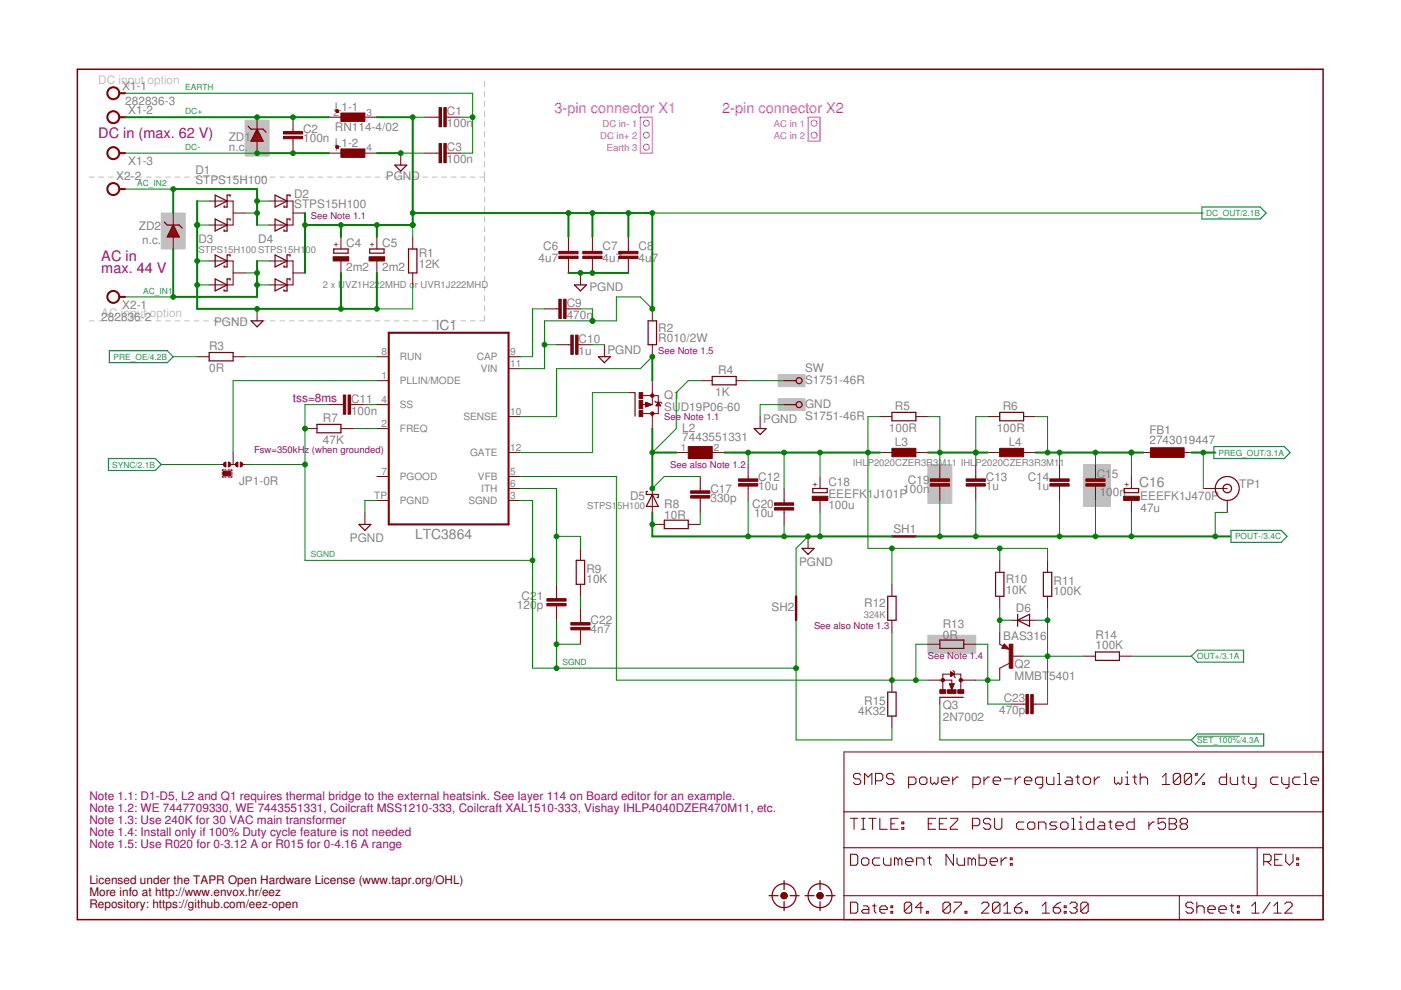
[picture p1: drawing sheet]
<svg xmlns="http://www.w3.org/2000/svg" width="297mm" height="210mm" viewBox="0 0 297 210" stroke-linecap="round" stroke-linejoin="round" font-family="sans-serif">
<g fill="#c0c0c0" stroke="#c0c0c0" stroke-width=".21">
<path d="M229.7 98.5h5.7v8.9h-5.7z"/>
<path d="M196.7 98.5h5.1v8.2h-5.1z"/>
<path d="M196.7 134.7h10.2v3.8h-10.2z"/>
<path d="M52 25.5h5v7.6h-5z"/>
<path d="M34.2 45.2h5.1v7.6h-5.1z"/>
<path d="M165 79.4h5.7v2.6h-5.7z"/>
<path d="M165 84.5h5.7v2.6h-5.7z"/>
</g>
<g fill="none" stroke="#c0c0c0" stroke-width=".21">
<path d="M102.7 17.2v1.2M102.7 19.4v1.1M18.9 37.5h1.1M21 37.5h1M23 37.5h1M25 37.5h1M27 37.5h1M29 37.5h1.1M31.1 37.5h1M33.1 37.5h1M35.1 37.5h1M37.1 37.5h1"/>
<path d="M39.1 37.5h1.1M41.1 37.5h1.1M43.2 37.5h1M45.2 37.5h1M47.2 37.5h1M49.2 37.5h1M51.2 37.5h1.1M53.3 37.5h1M55.3 37.5h1M57.3 37.5h1M59.3 37.5h1M61.3 37.5h1.1"/>
<path d="M63.4 37.5h1M65.4 37.5h1M67.4 37.5h1M69.4 37.5h1M71.4 37.5h1.1M73.5 37.5h1M75.5 37.5h1M77.5 37.5h1M79.5 37.5h1M81.5 37.5h1M83.6 37.5h1M85.6 37.5h1"/>
<path d="M87.6 37.5h1M89.6 37.5h1M91.6 37.5h1M93.7 37.5h1M95.7 37.5h1M97.7 37.5h1M99.7 37.5h1M101.7 37.5h1M102.7 21.5v1.1M102.7 23.6v1.2M102.7 25.8v1.1M102.7 27.9v1.1"/>
<path d="M102.7 30v1.2M102.7 32.2v1.1M102.7 34.3v1.1M102.7 36.4v2.3M102.7 39.6v1.1M102.7 41.7v1.1M102.7 43.8v1.1M102.7 45.9v1.1M102.7 48v1.1M102.7 50.1v1.1M102.7 52.2v1.1M102.7 54.3v1.1"/>
<path d="M102.7 56.4v1.1M102.7 58.5v1.1M18.9 68h1.1M21 68h1M23 68h1M25 68h1M27 68h1M29 68h1.1M31.1 68h1M33.1 68h1M35.1 68h1M37.1 68h1"/>
<path d="M39.1 68h1.1M41.1 68h1.1M43.2 68h1M45.2 68h1M47.2 68h1M49.2 68h1M51.2 68h1.1M53.3 68h1M55.3 68h1M57.3 68h1M59.3 68h1M61.3 68h1.1"/>
<path d="M63.4 68h1M65.4 68h1M67.4 68h1M69.4 68h1M71.4 68h1.1M73.5 68h1M75.5 68h1M77.5 68h1M79.5 68h1M81.5 68h1M83.6 68h1M85.6 68h1"/>
<path d="M87.6 68h1M89.6 68h1M91.6 68h1M93.7 68h1M95.7 68h1M97.7 68h1M99.7 68h1M102.7 66.9v1.1h-1M102.7 60.6v1.1M102.7 62.7v1.1M102.7 64.8v1.1"/>
</g>
<g fill="none" stroke="#800000" stroke-width=".21">
<path d="M54.5 24.8v2.6M54.5 29.9v2.6M62.1 24.8v3.1M62.1 29.4v3.1M69.7 24.8h2.6M69.7 32.5h2.6M77.4 24.8h2.5M77.4 32.5h2.5M85 32.5v2.5M90 24.8h3.1M90 32.5h3.1M94.6 24.8h3.1"/>
<path d="M94.6 32.5h3.1M36.7 45.2v2.5M36.7 50.2v2.6M44.3 42.6h5.1v5.1h-5.1M44.3 55.3h5.1v5.1h-5.1M49.4 45.2h2.6M49.4 57.9h2.6M57 42.6h5.1v5.1h-5.1M57 55.3h5.1v5.1h-5.1M62.1 45.2h2.6M62.1 57.9h2.6M72.3 50.2v2.6"/>
<path d="M72.3 55.3v2.6M79.9 50.2v2.6M79.9 55.3v2.6M87.5 50.2v2.6M87.5 57.9v2.5M120.5 50.2v3.1M120.5 54.8v3.1M123.1 57.9v2.5M125.6 50.2v3.1M125.6 54.8v3.1M133.2 50.2v3.1M133.2 54.8v3.1"/>
<path d="M41.8 75.6h2.5M49.4 75.6h2.6M54.5 65.5v2.5M79.9 75.6h2.5M107.8 78.2h2.6M107.8 75.6h2.6M115.4 65.5h3.1M118 73.1h3M120 65.5h3.1M122.6 73.1h3M128.1 73.1v2.5M138.3 65.5v2.5"/>
<path d="M138.3 73.1v2.5M46.9 98.5h.7M47.4 99.6h-.3v.3M47.6 99.6h.3M48.4 99.6h.3M48.9 98.5h1M48.9 99.6h.3v.3M49.4 95.9v2.6M51.2 98.5h.8M64.7 90.9h2.5M69.7 85.8h3.1M72.3 90.9h2.5"/>
<path d="M74.3 85.8h3.1M79.9 90.9h2.5M79.9 85.8h2.5M79.9 80.7h2.5M107.8 88.3h2.6M107.8 95.9h2.6M133.2 83.2h1.4M136.3 83.9h3.3v3.8h-3.3M136.9 85.3l1.3 .5-1.3 .5zM136.9 86.2h.3M136.9 86.1h.6M136.9 86h.9"/>
<path d="M136.9 85.7h1.1M136.9 85.6h.8M136.9 85.5h.5M136.9 85.3h.2M138.3 80.7v5.1h-2.2M138.3 87.7v3.2M138.8 85l.3 .3h1l.2 .2M139.1 86h.9M139.2 85.8h.7M139.3 85.7h.5M139.4 85.6h.4M139.4 85.5h.3"/>
<path d="M139.5 85.3h.1M139.6 85.3l.5 .7h-1zM143.4 95.9h2.5M148.5 80.7h2.5M151 95.9h2.5M156.1 80.7h2.5M158.6 98.5v3M161.2 88.3v2.6M186.6 88.3h2.5M186.6 95.9h2.5M194.2 88.3h2.5M194.2 95.9h2.5"/>
<path d="M199.3 98.5v3M206.9 98.5v3M209.4 88.3h2.6M209.4 95.9h2.6M217 88.3h2.6M217 95.9h2.6M224.6 98.5v3M232.3 98.5v3M242.4 95.9h2.6M250 95.9h2.6M47.1 100.1v.5M47.1 100.9v.3h.3"/>
<path d="M47.6 101.2h.3M48.4 101.2h.3M49.2 100.1v.5M49.2 100.9v.3h-.3M77.4 108.6v2.6M79.9 101h2.5M79.9 106.1h2.5M107.8 101h2.6M107.8 106.1h2.6M107.8 103.6h2.6M123.1 116.3v2.5M138.3 111.2h2.5"/>
<path d="M138.3 103.6v5M145.9 111.2h2.6M148.5 101v3.1M148.5 105.6v3M158.6 103.1v3M166.2 103.6v3M166.2 108.1v3.1M171.3 113.7v2.6M173.9 101v2.6M173.9 106.1v2.5M199.3 103.1v3M206.9 103.1v3"/>
<path d="M212 118.8v2.5M222.1 118.8v2.5M224.6 103.1v3M232.3 103.1v3M239.9 101v2.6M239.9 106.1v2.5M255.1 103.6h5.1M260.2 106.1v2.5M118 123.9v3M118 128.5v3M123.1 123.9v2.5M123.1 129v3"/>
<path d="M123.1 133.5v3.1M189.1 123.9v2.5M189.1 131.5v2.5M196.7 136.6h2.6M204.3 136.6h2.6M212 126.4v2.6M212 134v2.6l.7 .4M212.9 136.5l1.1 1.1-1.6-.2zM214.5 139.1h2.5M214.5 131.5h5.1M222.1 126.4v2.6M229.7 139.1h2.6"/>
<path d="M237.3 139.1h2.6M178.9 159.4h101.6v35.6h-101.6zM189.1 144.2v2.5M189.1 151.8v2.5M196.7 144.2h5.1v.9M199.3 147.8v1.5M201.3 145h1l-.5 1.2zM201.3 145.1h1M201.4 145.2h.8M201.4 145.3h.8M201.5 145.4h.6M201.5 145.5h.6"/>
<path d="M201.5 142.4l.8 .5-.8 .5zM201.5 143.4h.2M201.5 143.2h.3M201.5 143.1h.5M201.5 143h.7M201.5 142.9h.7M201.5 142.8h.6M201.5 142.6h.4M201.5 142.5h.2M201.6 145.6h.4M201.6 145.8h.4M201.7 145.9h.2"/>
<path d="M201.7 146h.2M201.8 146.1h.1M202.1 142.2l.2 .2v1l.3 .3M203.7 144.2h3.2M203.7 146.2v-3.3h-3.8v3.3M214 140.7l-2 1v2.5M214.5 149.3h3M219.1 149.3h3M178.9 179.7h101.6M178.9 172.1h101.6M180.3 173.5h1.6M181.1 173.5v2.3"/>
<path d="M182.5 164.4l-.4-.4h-.8l-.3 .4v.4l.3 .3h.8l.4 .4v.4l-.4 .4h-.8l-.3-.4M182.6 173.5h.8M182.6 175.8h.8M183 173.5v2.3M183.3 166.3v-2.3l.8 .8 .7-.8v2.3M184.2 173.5h1.6M185 173.5v2.3M185.6 165.5h1.2l.4-.4v-.7l-.4-.4h-1.2v2.3M186.5 173.5v2.3h1.6M188.9 174.7h.8M189.5 164.4l-.4-.4h-.8l-.3 .4v.4l.3 .3h.8l.4 .4v.4l-.4 .4h-.8l-.3-.4M190.4 173.5h-1.5v2.3h1.5"/>
<path d="M191.2 175.5h.4v.3h-.4zM191.2 174.3h.4v.4h-.4zM192.6 166.3h1.2l.4-.4v-.8l-.4-.3h-1.2v2.3M195 165.1l.4-.3h.8l.3 .3v.8l-.3 .4h-.8l-.4-.4zM196.8 174.7h.8M197.3 164.8v1.1l.4 .4 .4-.4 .4 .4 .4-.4v-1.1M198.4 173.5h-1.6v2.3h1.6M199.2 174.7h.7M199.6 165.5h1.6v-.4l-.4-.3h-.8l-.4 .3v.8l.4 .4h.8M200.7 173.5h-1.5v2.3h1.5M201.5 173.5h1.6v.4l-1.6 1.6v.3h1.6M202 164.8v1.5"/>
<path d="M203.2 164.8h-.4l-.8 .7M206.2 175.1h1.1l.4-.4v-.8l-.4-.4h-1.1v2.3M206.3 166.3h1.2l.3-.4v-.8l-.3-.3h-1.2v2.3M208.6 164.8v1.5M209.8 164.8h-.4l-.8 .7M210.1 173.9l-.4-.4h-.8l-.4 .4v.4l.4 .4h.8l.4 .4v.4l-.4 .3h-.8l-.4-.3M210.6 165.5h1.5v-.4l-.4-.3h-.8l-.3 .3v.8l.3 .4h.8M210.8 173.5v2l.4 .3h.8l.4-.3v-2M212.9 165.1h1.6M215.2 164.8v1.5M216.4 164.8h-.4l-.8 .7M217.1 174.3h-1.2l-.4 .4v.8l.4 .3h1.2"/>
<path d="M217.2 165.5h1.6v-.4l-.4-.3h-.8l-.4 .3v.8l.4 .4h.8M217.9 174.7l.3-.4h.8l.4 .4v.8l-.4 .3h-.8l-.3-.3zM220.2 175.8v-1.5h1.2l.4 .4v1.1M221.1 166.3h-1.2l-.4-.4v-.8l.4-.3h1.2v1.9l-.4 .4h-.4M221.9 164.8v1.1l.3 .4h1.2v-1.5M224.1 174.3h-1.2l-.4 .4 .4 .4h.8l.4 .4-.4 .3h-1.2M224.2 164h.4v2.3M224.2 166.3h.8M224.9 174.7l.4-.4h.7l.4 .4v.8l-.4 .3h-.7l-.4-.3zM226.1 164.8h.8l.4 .3v1.2h-1.2l-.3-.4 .3-.4h1.2M227.2 173.5h.4v2.3M227.2 175.8h.8"/>
<path d="M228.1 164.8h.8M228.5 164.4v1.5l.4 .4M228.8 175.8h.8M228.8 174.3h.4v1.5M229.2 173.1v.4M229.7 165.1l.4-.3h.7l.4 .3v.8l-.4 .4h-.7l-.4-.4zM231.9 173.5v2.3h-1.2l-.4-.3v-.8l.4-.4h1.2M232 164.8v1.5M233.1 174.3h.7l.4 .4v1.1h-1.1l-.4-.3 .4-.4h1.1M233.2 164.8h-.4l-.8 .7M235 174.3h.8M235.4 173.9v1.6l.4 .3"/>
<path d="M236.3 164.8v1.1l.4 .4 .4-.4 .3 .4 .4-.4v-1.1M236.6 175.1h1.5v-.4l-.4-.4h-.7l-.4 .4v.8l.4 .3h.7M238.6 166.3h.8M238.6 164.8h.4v1.5M239 163.6v.4M240.2 164.8h.8M240.5 173.5v2.3h-1.2l-.4-.3v-.8l.4-.4h1.2M240.6 164.4v1.5l.4 .4M241.7 165.1l.4-.3h.8l.4 .3v1.2M241.7 164v2.3M243.6 174.3v1.5M244.8 174.3h-.4l-.8 .8"/>
<path d="M246.4 166.3h1.6M246.4 164.8l.8-.8v2.3M247.1 173.5h-1.6v1.2l.8-.4h.4l.4 .4v.8l-.4 .3h-.8l-.4-.3M247.9 173.5h1.1l.4 .4v.4l-.4 .4 .4 .4v.4l-.4 .3h-1.1zM247.9 174.7h1.1M250.3 164.4l-.4-.4h-.7l-.4 .4v1.5M250.3 164.4v1.5l-.4 .4h-.7l-.4-.4M250.3 164.4l-1.5 1.5M250.6 174.7l-.4-.4v-.4l.4-.4h.8l.4 .4v.4l-.4 .4M250.6 174.7l-.4 .4v.4l.4 .3h.8l.4-.3v-.4l-.4-.4M250.6 174.7h.8M252.6 164.4l-.3-.4h-.8l-.4 .4v1.5"/>
<path d="M252.6 164.4v1.5l-.3 .4h-.8l-.4-.4M252.6 164.4l-1.5 1.5M253.4 164h.4v.4h-.4zM255 165.9h.4v.4h-.4zM255.4 164l-2 2.3M260.1 164v2.3h-1.2l-.4-.4v-.8l.4-.3h1.2M260.8 164.8v1.1l.4 .4h1.2v-1.5M263.2 164.8h.7M263.6 164.4v1.5l.3 .4M264.7 164.8v1.1l.4 .4h1.2M266.3 164.8v1.9l-.4 .4h-.4M266.6 179.7v10.2"/>
<path d="M271 164.8h-1.2l-.4 .3v.8l.4 .4h1.2M271.8 164.8v1.1l.3 .4h1.2M273.3 164.8v1.9l-.4 .4h-.4M275.7 164.8h-1.2l-.4 .3v.8l.4 .4h1.2M276.4 164h.4v2.3M276.4 166.3h.8M278 165.5h1.5v-.4l-.3-.3h-.8l-.4 .3v.8l.4 .4h.8M178.9 189.9h101.6M180.3 181.1h1.2l.4 .4v1.6l-.4 .4h-1.2zM180.3 191.3h1.2l.4 .4v1.5l-.4 .4h-1.2zM182.6 182.3l.4-.4h.8l.4 .4v.8l-.4 .4h-.8l-.4-.4zM183 192.1h.8l.4 .3v1.2h-1.2l-.4-.4 .4-.4h1.2"/>
<path d="M185 192.1h.8M185.4 191.7v1.5l.4 .4M186.5 192.8h1.6v-.4l-.4-.3h-.8l-.4 .3v.8l.4 .4h.8M186.5 181.9h-1.1l-.4 .4v.8l.4 .4h1.1M187.3 181.9v1.2l.4 .4h1.2v-1.6M188.9 193.2h.4v.4h-.4zM188.9 192.1h.4v.3h-.4zM190.4 182.3l-.3-.4h-.4v1.6M190.4 182.3l.4-.4 .4 .4v1.2M190.4 182.3v1.2M192 182.7h1.6v-.4l-.4-.4h-.8l-.4 .4v.8l.4 .4h.8M193.3 191.7v1.5l-.4 .4h-.8l-.4-.4"/>
<path d="M193.3 191.7l-.4-.4h-.8l-.4 .4v1.5M193.3 191.7l-1.6 1.5M194.3 183.5v-1.6h1.2l.4 .4v1.2M195.6 192.4h-1.5l1.1-1.1v2.3M196.4 193.2h.4v.4h-.4zM196.7 181.9h.8M197.1 181.5v1.6l.4 .4M201.5 191.7v1.5l-.4 .4h-.8l-.4-.4M201.5 191.7l-.4-.4h-.8l-.4 .4v1.5M201.5 191.7l-1.6 1.5M202.1 181.1v2.4l-1.5-2.4v2.4M202.3 191.3h1.5v.4l-1.5 1.5v.4"/>
<path d="M202.9 181.9v1.2l.4 .4h1.2v-1.6M204.6 193.2h.4v.4h-.4zM206 182.3l-.4-.4h-.3v1.6M206 182.3v1.2M206 182.3l.4-.4 .4 .4v1.2M207.6 181.1v2.4h1.2l.3-.4v-.8l-.3-.4h-1.2M208.1 191.7l.4-.4h.8l.4 .4v.4l-1.6 1.5h1.6M209.9 182.7h1.6v-.4l-.4-.4h-.8l-.4 .4v.8l.4 .4h.8M212 191.7v1.5l-.4 .4h-.8l-.4-.4M212 191.7l-.4-.4h-.8l-.4 .4v1.5M212 191.7l-1.6 1.5M212.3 181.9v1.6"/>
<path d="M212.8 193.6h1.5M212.8 192.1l.8-.8v2.3M213.4 181.9h-.4l-.7 .8M214.2 183.1h.4v.4h-.4zM214.2 181.9h.4v.4h-.4zM215.1 192.4h1.2l.4 .4v.4l-.4 .4h-.8l-.4-.4zM216.7 191.3l-.8 .4-.8 .7M217.5 193.2h.3v.4h-.3zM221 193.6h1.5M221 192.1l.7-.8v2.3M223.3 192.4h1.2l.4 .4v.4l-.4 .4h-.8l-.4-.4zM224.9 191.3l-.8 .4-.8 .7"/>
<path d="M225.6 193.2h.4v.4h-.4zM225.6 192.1h.4v.3h-.4zM226.8 191.7l.4-.4h.8l.4 .4v.4l-.4 .3M227.6 192.4h.4M228 192.4l.4 .4v.4l-.4 .4h-.8l-.4-.4M230.7 191.7v1.5l-.4 .4h-.7l-.4-.4M230.7 191.7l-.4-.4h-.7l-.4 .4v1.5M230.7 191.7l-1.5 1.5M250 189.9v5.1M253 191.7l-.4-.4h-.8l-.4 .4v.4l.4 .3h.8l.4 .4v.4l-.4 .4h-.8l-.4-.4M253.7 192.4l.4-.3h.8l.4 .3v1.2M253.7 191.3v2.3"/>
<path d="M256.1 192.8h1.6v-.4l-.4-.3h-.8l-.4 .3v.8l.4 .4h.8M258.4 192.8h1.6v-.4l-.4-.3h-.8l-.4 .3v.8l.4 .4h.8M260.8 192.1h.8M261.2 191.7v1.5l.4 .4M262.3 193.2h.4v.4h-.4zM262.3 192.1h.4v.3h-.4zM265.4 193.6h1.6M265.4 192.1l.8-.8v2.3M267.9 182.7h1.2l.4-.4v-.8l-.4-.4h-1.2v2.4M268.7 182.7l.8 .8M269.3 191.3l-1.6 2.3M270.1 193.6h1.5"/>
<path d="M270.1 192.1l.7-.8v2.3M270.3 182.3h.7M271.8 181.1h-1.5v2.4h1.5M272.4 191.7l.4-.4h.8l.4 .4v.4l-1.6 1.5h1.6M272.6 181.1v1.6l.8 .8 .8-.8v-1.6M274.9 183.1h.4v.4h-.4zM274.9 181.9h.4v.4h-.4z"/>
</g>
<path d="M16.4 14.7h264.1v180.3h-264.1z" fill="none" stroke="#800000" stroke-width=".32"/>
<g fill="none" stroke="#800000" stroke-width=".25">
<path d="M52.6 26.8l.6 .6h2.6l.6 .6M53.2 29.9h2.6M53.4 29.7h2.2M53.5 29.5h2M53.6 29.2h1.8M53.7 29h1.6M53.8 28.8h1.4M53.9 28.6h1.2M54 28.3h1M54.1 28.1h.8M54.3 27.9h.5M54.4 27.7h.3"/>
<path d="M54.5 27.5h.1M54.5 27.4l1.3 2.5h-2.6zM71.3 31.2h.5M71.3 23.5v.2M71.3 23.5l.1-.2 .3 .2M71.3 23.7h.5M71.3 23.5h.4M71.3 31a.26 .26 0 0 0 .1 .4 .26 .26 0 0 0 .4-.2M71.3 31h.4M71.4 31h.3M71.7 31l.1 .2M71.7 23.5a.26 .26 0 0 1-.1 .3 .26 .26 0 0 1-.3-.1"/>
<path d="M83.7 35h2.5l-1.2 1.3zM34.8 47.1l.7 .6h2.5l.6 .6M35.5 50.1h2.4M35.6 49.9h2.2M35.7 49.7h2M35.9 49.4h1.7M36 49.2h1.5M36.1 49h1.3M36.2 48.8h1.1M36.3 48.6h.8M36.4 48.3h.6M36.5 48.1h.4"/>
<path d="M36.6 47.9h.2M36.7 47.7l1.3 2.5h-2.5zM45.6 41.4l2.6 1.2-2.6 1.3zM45.6 46.4l2.6 1.3-2.6 1.3zM45.6 54.1l2.6 1.2-2.6 1.3zM45.6 59.1l2.6 1.3-2.6 1.3zM48.8 41.6v-.2h-.6v2.5h-.7v-.3M48.8 46.7v-.3h-.6v2.6h-.7v-.3M48.8 54.3v-.2h-.6v2.5h-.7v-.3M48.8 59.4v-.3h-.6v2.6h-.7v-.3M58.3 41.4l2.6 1.2-2.6 1.3zM58.3 46.4l2.6 1.3-2.6 1.3z"/>
<path d="M58.3 54.1l2.6 1.2-2.6 1.3zM58.3 59.1l2.6 1.3-2.6 1.3zM61.5 41.6v-.2h-.6v2.5h-.7v-.3M61.5 46.7v-.3h-.6v2.6h-.7v-.3M61.5 54.3v-.2h-.6v2.5h-.7v-.3M61.5 59.4v-.3h-.6v2.6h-.7v-.3M70.8 52.8h3v.9h-3zM78.4 52.8h3v.9h-3zM86.6 52.8h1.8v5.1h-1.8zM44.3 74.7h5.1v1.8h-5.1zM53.2 68h2.6l-1.3 1.3zM121.8 60.4h2.5l-1.2 1.3z"/>
<path d="M126.9 75.6h2.5l-1.3 1.3zM137.4 68h1.8v5.1h-1.8zM151 79.8h5.1v1.8h-5.1zM67.2 90h5.1v1.8h-5.1zM134.6 83.2v5M159.9 90.9h2.5l-1.2 1.2zM166.2 80.7h2.6M166.2 85.8h2.6M189.1 87.4h5.1v1.8h-5.1zM212 87.4h5v1.8h-5zM76.1 111.2h2.5l-1.2 1.3zM122.2 118.8h1.8v5.1h-1.8z"/>
<path d="M137.3 104.2h-.3v.6h2.6v.7h-.3M138.3 104.8l1.3 2.6h-2.6zM140.8 110.3h5.1v1.8h-5.1zM170.1 116.3h2.5l-1.3 1.2zM172.3 103.6h3.1v.9h-3.1zM238.4 103.6h3v.9h-3zM188.2 126.4h1.8v5.1h-1.8zM199.3 135.7h5v1.8h-5zM211.1 121.3h1.8v5.1h-1.8zM213 137.2h.4l-.4-.2-.3 .4 1 .1-.7-.8-.4 .7M215.8 131.5l2.5-1.3v2.6zM215.8 130.2v2.6"/>
<path d="M221.2 121.3h1.8v5.1h-1.8zM232.3 138.2h5v1.8h-5zM188.2 146.7h1.8v5.1h-1.8zM199.3 147.8h4.9M163.1 189.9h1.9M165.6 189.9h1.3M165.6 190.1h1.2M165.7 189.7h1.1M165.8 190.3h.9M165.8 189.4h.9M166.2 186.7v1.9M166.2 191.2v1.9"/>
<path d="M167.5 189.9h1.9M170.7 189.9h1.9M173.2 189.9h1.3M173.2 190.1h1.3M173.3 189.7a.64 .64 0 0 1 .6-.4 .64 .64 0 0 1 .6 .4M173.3 189.7a.63 .63 0 0 0 .2 .7 .63 .63 0 0 0 .8 0M173.3 189.7h1.1M173.4 190.3h.9M173.4 189.4h.9M173.9 186.7v1.9M173.9 191.2v1.9M174.5 189.7l-.2 .7"/>
<path d="M175.1 189.9h1.9"/>
<circle cx="169.4" cy="80.7" r=".64"/>
<circle cx="169.4" cy="85.8" r=".64"/>
<circle cx="260.2" cy="103.6" r="2.54"/>
<circle cx="260.2" cy="103.6" r=".91"/>
<circle cx="166.2" cy="189.9" r="2.54"/>
<circle cx="166.2" cy="189.9" r=".63"/>
<circle cx="173.9" cy="189.9" r="2.54"/>
</g>
<g fill="#800000" stroke="#800000" stroke-width=".21">
<path d="M123.6 54.3h4v.5h-4z"/>
<path d="M123.6 53.3h4v.5h-4z"/>
<path d="M156.6 102.6h4.1v.5h-4.1z"/>
<path d="M156.6 101.5h4.1v.5h-4.1z"/>
<path d="M146.4 105.1h4.1v.5h-4.1z"/>
<path d="M146.4 104.1h4.1v.5h-4.1z"/>
<path d="M214 136.6h.7v5.1h-.7z"/>
<path d="M164.2 107.6h4.1v.5h-4.1z"/>
<path d="M164.2 106.6h4.1v.5h-4.1z"/>
<path d="M118.5 54.3h4.1v.5h-4.1z"/>
<path d="M118.5 53.3h4.1v.5h-4.1z"/>
<path d="M121 133h4.1v.5h-4.1z"/>
<path d="M121 132h4.1v.5h-4.1z"/>
<path d="M116 128h4v.5h-4z"/>
<path d="M116 126.9h4v.5h-4z"/>
<path d="M122 71.1h.6v4h-.6z"/>
<path d="M121 71.1h.5v4h-.5z"/>
<path d="M211.9 95.1h5.1v1.7h-5.1z"/>
<path d="M189.1 95.1h5.1v1.7h-5.1z"/>
<path d="M135.5 87.1h.8v1.2h-.8z"/>
<path d="M135.5 83.2h.8v1.3h-.8z"/>
<path d="M135.5 84.9h.8v1.8h-.8z"/>
<path d="M119.5 63.5h.5v4h-.5z"/>
<path d="M118.5 63.5h.5v4h-.5z"/>
<path d="M73.8 83.8h.5v4h-.5z"/>
<path d="M72.8 83.8h.5v4h-.5z"/>
<path d="M199.3 146.2h1.2v.8h-1.2z"/>
<path d="M203.1 146.2h1.2v.8h-1.2z"/>
<path d="M200.9 146.2h1.8v.8h-1.8z"/>
<path d="M197.2 101.5h4.1v.5h-4.1z"/>
<path d="M197.2 102.6h4.1v.5h-4.1z"/>
<path d="M230.2 102.6h4.1v.5h-4.1z"/>
<path d="M230.2 101.5h4.1v.5h-4.1z"/>
<path d="M204.9 102.6h4v.5h-4z"/>
<path d="M204.9 101.5h4v.5h-4z"/>
<path d="M222.6 102.6h4.1v.5h-4.1z"/>
<path d="M222.6 101.5h4.1v.5h-4.1z"/>
<path d="M243.9 94.9h7.2v2.1h-7.2z"/>
<path d="M70.6 54.4h3.3v.9h-3.3z"/>
<path d="M47.4 99.9h1.5v1h-1.5z"/>
<path d="M78.3 54.4h3.3v.9h-3.3z"/>
<path d="M238.2 105.2h3.3v.9h-3.3z"/>
<path d="M218.5 147.3h.6v4h-.6z"/>
<path d="M217.5 147.3h.5v4h-.5z"/>
<path d="M131.2 54.3h4.1v.5h-4.1z"/>
<path d="M131.2 53.3h4.1v.5h-4.1z"/>
<path d="M93.1 22.8h.5v4.1h-.5z"/>
<path d="M94.1 22.8h.5v4.1h-.5z"/>
<path d="M94.1 30.4h.5v4.1h-.5z"/>
<path d="M93.1 30.4h.5v4.1h-.5z"/>
<path d="M60.1 27.9h4.1v.5h-4.1z"/>
<path d="M60.1 28.9h4.1v.5h-4.1z"/>
<path d="M145.9 94.7h5.1v2.5h-5.1z"/>
<path d="M172.2 105.2h3.3v.9h-3.3z"/>
<path d="M72.3 31.6h5.1v1.8h-5.1z"/>
<path d="M72.3 24h5.1v1.7h-5.1z"/>
</g>
<path d="M189.1 113.7h5.1M168.8 126.4v5.1" fill="none" stroke="#800000" stroke-width=".51"/>
<g fill="#800000" stroke="#800000" stroke-width=".21">
<path d="M50.9 98a.51 .51 0 0 1 .6 .5 .51 .51 0 0 1-.6 .5z" fill-rule="evenodd"/>
<path d="M48.4 98a.51 .51 0 0 1 .5 .5 .51 .51 0 0 1-.5 .5z" fill-rule="evenodd"/>
<path d="M50 98.1l.4-.1v1l-.4-.3z" fill-rule="evenodd"/>
<path d="M47.5 98.1l.4-.1v1l-.5-.3z" fill-rule="evenodd"/>
<circle cx="138.3" cy="83.9" r=".36"/>
<circle cx="138.3" cy="87.7" r=".36"/>
<circle cx="203.7" cy="144.2" r=".36"/>
<circle cx="199.9" cy="144.2" r=".36"/>
</g>
<g fill="none" stroke="#800000" stroke-width=".42">
<path d="M25.3 19.8h1.3M25.3 24.8h1.3M25.3 32.5h1.3M25.3 40.1h1.3M25.3 62.9h1.3M82.4 70.5h25.4v40.7h-25.4z"/>
<circle cx="24" cy="19.8" r="1.27"/>
<circle cx="24" cy="24.8" r="1.27"/>
<circle cx="24" cy="32.5" r="1.27"/>
<circle cx="24" cy="40.1" r="1.27"/>
<circle cx="24" cy="62.9" r="1.27"/>
</g>
<g fill="none" stroke="#008000" stroke-width=".21">
<path d="M26.6 19.8h73.6v12.7h-2.5M26.6 32.5h27.9M85 32.5h5M87.5 24.8h2.5M97.7 24.8h2.5M26.6 40.1h10.1M41.8 42.6h2.5M41.8 47.7h2.5M41.8 55.3h2.5M52 45.2h2.5M52 57.9h2.5M54.5 42.6h2.5"/>
<path d="M54.5 47.7h2.5M54.5 55.3h2.5M87.5 47.7v2.5M138.3 45.2h116.8M26.6 62.9h10.1M36.7 75.6h5.1M41.8 60.4h2.5M52 75.6h27.9M54.5 60.4h2.5M87.5 60.4v5.1h-7.6M115.4 73.1h2.6M115.4 65.5h-2.5v10.1h-2.5"/>
<path d="M123.1 65.5h2.5v2.5M125.6 73.1h2.5M138.3 65.5l-2.5-2.6h-5.1v5.1h-15.3v10.2h-5M138.3 75.6l-2.5 2.6h-17.8v10.1h-7.6M34.2 98.5h12.7M52 98.5h12.7M69.7 85.8h-5v33h48.2M74.8 90.9h5.1M77.4 85.8h2.5M79.9 80.7h-30.5v15.2M133.2 83.2h-7.6v12.7h-15.2M148.5 80.7h-2.6l-2.5 2.5v7.7l-5.1 5"/>
<path d="M158.6 95.9v2.6M158.6 80.7h7.6M166.2 95.9v7.7M166.2 85.8h-5v2.5M173.9 95.9v5.1M186.6 88.3h-2.6v28h38.1v2.5M196.7 88.3h2.6v10.2M209.4 88.3h-2.5v10.2M219.6 88.3h2.5v7.6M224.6 95.9v2.6M232.3 95.9v2.6M239.9 95.9v5.1"/>
<path d="M255.1 95.9v7.7M79.9 106.1h-2.5v2.5M110.4 106.1h2.5v35.6h55.9M110.4 101h20.3v43.2h66M110.4 103.6h7.6v20.3M118 113.7h5.1v2.6M148.5 108.6v2.6M148.5 101h-7.7l-2.5 2.6M158.6 106.1v7.6M166.2 111.2v2.5M171.3 113.7l-2.5 2.6v10.1M173.9 108.6v5.1"/>
<path d="M189.1 116.3v7.6M199.3 106.1v7.6M206.9 106.1v7.6M212 116.3v2.5M224.6 106.1v7.6M232.3 106.1v7.6M239.9 108.6v5.1M260.2 108.6h-2.5v5.1M118 136.6h5.1M118 131.5v10.2M123.1 126.4v2.6M168.8 131.5v25.4h20.3v-2.6"/>
<path d="M189.1 134v10.2M196.7 136.6h-2.5v7.6M206.9 136.6h2.5v12.7h5.1M212 131.5h2.5M212 129v5M217 139.1h12.7M219.6 131.5h2.5M222.1 129v20.3M239.9 139.1h12.7M199.3 149.3v7.6h53.3M206.9 144.2h5.1"/>
</g>
<g fill="#008000" stroke="#008000" stroke-width=".21">
<circle cx="171.3" cy="113.7" r=".51"/>
<circle cx="166.2" cy="113.7" r=".51"/>
<circle cx="158.6" cy="113.7" r=".51"/>
<circle cx="138.3" cy="111.2" r=".51"/>
<circle cx="173.9" cy="113.7" r=".51"/>
<circle cx="123.1" cy="57.9" r=".51"/>
<circle cx="125.6" cy="57.9" r=".51"/>
<circle cx="85" cy="32.5" r=".51"/>
<circle cx="54.5" cy="65.5" r=".51"/>
<circle cx="72.3" cy="65.5" r=".51"/>
<circle cx="41.8" cy="47.7" r=".51"/>
<circle cx="41.8" cy="55.3" r=".51"/>
<circle cx="41.8" cy="60.4" r=".51"/>
<circle cx="79.9" cy="65.5" r=".51"/>
<circle cx="120.5" cy="45.2" r=".51"/>
<circle cx="125.6" cy="45.2" r=".51"/>
<circle cx="138.3" cy="65.5" r=".51"/>
<circle cx="125.6" cy="68" r=".51"/>
<circle cx="72.3" cy="47.7" r=".51"/>
<circle cx="64.7" cy="47.7" r=".51"/>
<circle cx="87.5" cy="47.7" r=".51"/>
<circle cx="138.3" cy="45.2" r=".51"/>
<circle cx="79.9" cy="47.7" r=".51"/>
<circle cx="133.2" cy="45.2" r=".51"/>
<circle cx="115.4" cy="73.1" r=".51"/>
<circle cx="87.5" cy="24.8" r=".51"/>
<circle cx="87.5" cy="45.2" r=".51"/>
<circle cx="239.9" cy="95.9" r=".51"/>
<circle cx="222.1" cy="95.9" r=".51"/>
<circle cx="224.6" cy="95.9" r=".51"/>
<circle cx="232.3" cy="95.9" r=".51"/>
<circle cx="189.1" cy="144.2" r=".51"/>
<circle cx="194.2" cy="144.2" r=".51"/>
<circle cx="222.1" cy="139.1" r=".51"/>
<circle cx="222.1" cy="131.5" r=".51"/>
<circle cx="212" cy="131.5" r=".51"/>
<circle cx="212" cy="116.3" r=".51"/>
<circle cx="166.2" cy="95.9" r=".51"/>
<circle cx="158.6" cy="95.9" r=".51"/>
<circle cx="189.1" cy="116.3" r=".51"/>
<circle cx="184" cy="95.9" r=".51"/>
<circle cx="173.9" cy="95.9" r=".51"/>
<circle cx="118" cy="113.7" r=".51"/>
<circle cx="138.3" cy="95.9" r=".51"/>
<circle cx="138.3" cy="103.6" r=".51"/>
<circle cx="118" cy="136.6" r=".51"/>
<circle cx="168.8" cy="141.7" r=".51"/>
<circle cx="118" cy="141.7" r=".51"/>
<circle cx="64.7" cy="90.9" r=".51"/>
<circle cx="64.7" cy="98.5" r=".51"/>
<circle cx="112.9" cy="118.8" r=".51"/>
<circle cx="138.3" cy="75.6" r=".51"/>
<circle cx="209.4" cy="144.2" r=".51"/>
<circle cx="206.9" cy="95.9" r=".51"/>
<circle cx="199.3" cy="95.9" r=".51"/>
<circle cx="54.5" cy="45.2" r=".51"/>
<circle cx="54.5" cy="42.6" r=".51"/>
<circle cx="36.7" cy="40.1" r=".51"/>
<circle cx="54.5" cy="57.9" r=".51"/>
<circle cx="54.5" cy="60.4" r=".51"/>
<circle cx="36.7" cy="62.9" r=".51"/>
<circle cx="255.1" cy="95.9" r=".51"/>
<circle cx="232.3" cy="113.7" r=".51"/>
<circle cx="206.9" cy="113.7" r=".51"/>
<circle cx="224.6" cy="113.7" r=".51"/>
<circle cx="239.9" cy="113.7" r=".51"/>
<circle cx="199.3" cy="113.7" r=".51"/>
<circle cx="257.7" cy="113.7" r=".51"/>
<circle cx="62.1" cy="32.5" r=".51"/>
<circle cx="54.5" cy="32.5" r=".51"/>
<circle cx="54.5" cy="24.8" r=".51"/>
<circle cx="62.1" cy="24.8" r=".51"/>
<circle cx="100.2" cy="24.8" r=".51"/>
</g>
<g fill="none" stroke="#008000" stroke-width=".42">
<path d="M26.6 24.8h43.1M54.5 32.5h15.2M79.9 32.5h5.1M79.9 24.8h7.6v22.9h-22.8M36.7 45.2v-5.1h17.8v7.6M36.7 52.8v10.1h17.8v-7.6M41.8 42.6v22.9h38.1v-7.6M64.7 45.2v12.7M72.3 47.7v2.5M72.3 57.9v7.6M79.9 47.7v2.5M87.5 45.2h50.8v20.3"/>
<path d="M120.5 57.9h12.7M120.5 45.2v5M125.6 45.2v5M133.2 45.2v5M138.3 75.6v5.1M138.3 90.9v12.7M138.3 95.9h5.1M153.5 95.9h33.1M196.7 95.9h12.7M219.6 95.9h22.8M252.6 95.9h5.1M138.3 108.6v5.1h50.8"/>
<path d="M194.2 113.7h66.6"/>
</g>
<g fill="none" stroke="#f0f" stroke-width=".21">
<path d="M135.8 24.8h2.5v7.7h-2.5zM171.3 24.8h2.6v5.1h-2.6z"/>
<circle cx="137" cy="31.2" r=".64"/>
<circle cx="137" cy="26.1" r=".64"/>
<circle cx="137" cy="28.7" r=".64"/>
<circle cx="172.6" cy="28.7" r=".64"/>
<circle cx="172.6" cy="26.1" r=".64"/>
</g>
<path d="M254.8 43.9h12.4l1.3 1.3-1.3 1.2h-12.4zM23.2 74.4h12.3l1.2 1.2-1.2 1.3h-12.3zM23 97.2h9.9l1.3 1.3-1.3 1.3h-9.9zM257.4 94.7h14.9l1.2 1.2-1.2 1.3h-14.9zM261 112.5h10.6l1.3 1.2-1.3 1.3h-10.6zM252.6 139.1l1.3-1.2h9.8v2.5h-9.8zM252.6 156.9l1.3-1.3h14v2.6h-14z" fill="none" stroke="#008080" stroke-width=".25"/>
<path d="M253.9 156.1h9" fill="none" stroke="#008080" stroke-width=".21"/>
<g font-size="3.1" fill="#f0f">
<text x="117.6" y="23.9">3-pin connector X1</text>
<text x="153.1" y="23.9">2-pin connector X2</text>
</g>
<g font-size="3.1" fill="#800080">
<text x="20.8" y="29.3">DC in (max. 62 V)</text>
<text x="21.5" y="55.3">AC in</text>
<text x="21.5" y="57.9">max. 44 V</text>
</g>
<g font-size="2.9" fill="#808080">
<text x="92.4" y="69.9">IC1</text>
<text x="241.5" y="103.3">C16</text>
<text x="88" y="114.3">LTC3864</text>
</g>
<g font-size="2.5" fill="#c0c0c0">
<text x="20.8" y="17.7">DC input option</text>
<text x="21.5" y="67.3">AC input option</text>
</g>
<g font-size="2.5" fill="#808080">
<text x="25.9" y="19.1">X1-1</text>
<text x="26.6" y="22.3">282836-3</text>
<text x="71" y="23.5">L1-1</text>
<text x="27.2" y="24.2">X1-2</text>
<text x="48.5" y="29.8">ZD1</text>
<text x="64.3" y="28.3">C2</text>
<text x="71" y="27.8">RN114-4/02</text>
<text x="94.8" y="27">100n</text>
<text x="94.8" y="24.5">C1</text>
<text x="27.2" y="35">X1-3</text>
<text x="48.6" y="32.1">n.c.</text>
<text x="64.3" y="30.2">100n</text>
<text x="71" y="31.1">L1-2</text>
<text x="94.8" y="34.6">100n</text>
<text x="94.8" y="32.1">C3</text>
<text x="24.7" y="38.2">X2-2</text>
<text x="41.4" y="39.1">STPS15H100</text>
<text x="41.4" y="36.9">D1</text>
<text x="62.4" y="42">D2</text>
<text x="81.8" y="38.2">PGND</text>
<text x="62.4" y="44.1">STPS15H100</text>
<text x="29.5" y="48.8">ZD2</text>
<text x="30.1" y="51.8">n.c.</text>
<text x="42.1" y="51.5">D3</text>
<text x="54.8" y="51.5">D4</text>
<text x="73.4" y="52.3">C4</text>
<text x="81" y="52.3">C5</text>
<text x="115.2" y="53">C6</text>
<text x="127.8" y="53">C7</text>
<text x="135.4" y="53">C8</text>
<text x="73.4" y="57.4">2m2</text>
<text x="81" y="57.4">2m2</text>
<text x="88.8" y="56.7">12K</text>
<text x="88.8" y="54.5">R1</text>
<text x="114.2" y="55.6">4u7</text>
<text x="127.8" y="55.6">4u7</text>
<text x="135.4" y="55.6">4u7</text>
<text x="25.9" y="65.5">X2-1</text>
<text x="120.1" y="65.1">C9</text>
<text x="125" y="61.7">PGND</text>
<text x="21.5" y="68">282836-2</text>
<text x="45.4" y="69.2">PGND</text>
<text x="120.1" y="67.6">470n</text>
<text x="139.6" y="70.3">R2</text>
<text x="44.3" y="74.1">R3</text>
<text x="122.7" y="75.3">1u</text>
<text x="122.7" y="72.7">C10</text>
<text x="128.8" y="75">PGND</text>
<text x="139.6" y="72.6">R010/2W</text>
<text x="44.3" y="78.9">0R</text>
<text x="152.3" y="79.2">R4</text>
<text x="170.7" y="81.4">S1751-46R</text>
<text x="170.7" y="78.8">SW</text>
<text x="68.5" y="89.4">R7</text>
<text x="74.4" y="88">100n</text>
<text x="74.4" y="85.4">C11</text>
<text x="140.8" y="87.1">SUD19P06-60</text>
<text x="140.8" y="84.5">Q1</text>
<text x="151.6" y="84">1K</text>
<text x="161.8" y="89.6">PGND</text>
<text x="170.7" y="89">S1751-46R</text>
<text x="170.7" y="86.4">GND</text>
<text x="189.7" y="86.8">R5</text>
<text x="212.6" y="86.8">R6</text>
<text x="68.5" y="94.2">47K</text>
<text x="144.7" y="93.4">7443551331</text>
<text x="144.7" y="91.5">L2</text>
<text x="188.5" y="91.6">100R</text>
<text x="189.7" y="94.6">L3</text>
<text x="211.3" y="91.6">100R</text>
<text x="213.9" y="94.6">L4</text>
<text x="243.7" y="94.2">2743019447</text>
<text x="243.7" y="91.9">FB1</text>
<text x="160.8" y="101.9">C12</text>
<text x="209" y="101.9">C13</text>
<text x="217.9" y="101.9">C14</text>
<text x="232.5" y="101.3">C1</text>
<text x="235.7" y="101.3">5</text>
<text x="50.7" y="102.8">JP1-0R</text>
<text x="133.6" y="106">D5</text>
<text x="140.8" y="107.8">R8</text>
<text x="150.6" y="106.4">330p</text>
<text x="150.6" y="104.5">C17</text>
<text x="159.5" y="107.6">C20</text>
<text x="160.8" y="103.8">10u</text>
<text x="175.6" y="105.6">EEEFK1J101P</text>
<text x="175.6" y="103.1">C18</text>
<text x="191.5" y="104.5">100n</text>
<text x="192.5" y="102.6">C19</text>
<text x="209" y="103.8">1u</text>
<text x="219.7" y="103.8">1u</text>
<text x="233.2" y="105.1">10</text>
<text x="236" y="105.1">0n</text>
<text x="241.8" y="106.1">EEEFK1J470P</text>
<text x="262.7" y="103.6">TP1</text>
<text x="140.8" y="110">10R</text>
<text x="159.9" y="109.5">10u</text>
<text x="175.6" y="108">100u</text>
<text x="189.4" y="113.1">SH1</text>
<text x="241.8" y="108.6">47u</text>
<text x="74.2" y="115">PGND</text>
<text x="124.3" y="123.6">10K</text>
<text x="124.3" y="121.4">R9</text>
<text x="169.4" y="120.1">PGND</text>
<text x="213.2" y="125.9">10K</text>
<text x="213.2" y="123.7">R10</text>
<text x="223.4" y="124">R11</text>
<text x="109.6" y="129.2">120p</text>
<text x="110.6" y="127.3">C21</text>
<text x="163.6" y="129.5">SH2</text>
<text x="183.2" y="128.7">R12</text>
<text x="215.4" y="129.8">D6</text>
<text x="223.4" y="126.2">100K</text>
<text x="125.2" y="134.3">4n7</text>
<text x="125.2" y="132.4">C22</text>
<text x="199.9" y="135.4">0R</text>
<text x="199.9" y="133.2">R13</text>
<text x="212.7" y="135.7">BAS316</text>
<text x="232.3" y="137.6">100K</text>
<text x="232.3" y="135.4">R14</text>
<text x="215.1" y="141.5">Q2</text>
<text x="183.2" y="149.4">R15</text>
<text x="212.8" y="148.9">C23</text>
<text x="215.1" y="144.1">MMBT</text>
<text x="222.5" y="144.1">5401</text>
<text x="182" y="151.6">4K32</text>
<text x="199.9" y="153">2N7002</text>
<text x="199.9" y="150.4">Q3</text>
<text x="211.8" y="151.4">470p</text>
</g>
<g font-size="2.5" fill="#800080">
<text x="62.1" y="85.2">tss=8ms</text>
<text x="18.9" y="169.6">Note 1.1: D1-D5, L2 and Q1 requires thermal bridge to the external heatsink. See layer 114 on Board editor for an example.</text>
<text x="18.9" y="172.1">Note 1.2: WE 7447709330, WE 7443551331, Coilcraft MSS1210-333, Coilcraft XAL1510-333, Vishay IHLP4040DZER470M11, etc.</text>
<text x="18.9" y="174.7">Note 1.3: Use 240K for 30 VAC main transformer</text>
<text x="18.9" y="177.2">Note 1.4: Install only if 100% Duty cycle feature is not needed</text>
<text x="18.9" y="179.8">Note 1.5: Use R020 for 0-3.12 A or R015 for 0-4.16 A range</text>
</g>
<g font-size="2.5" fill="#800000">
<text x="18.9" y="187.4">Licensed under the TAPR Open Hardware License (www.tapr.org/OHL)</text>
<text x="18.9" y="189.9">More info at http://www.envox.hr/eez</text>
<text x="18.9" y="192.4">Repository: https://github.com/eez-open</text>
</g>
<g font-size="2.1" fill="#808080">
<text x="70.7" y="24.5">2</text>
<text x="77.7" y="24.5">3</text>
<text x="70.7" y="32.1">1</text>
<text x="77.7" y="32.1">4</text>
<text x="80.9" y="75.3">8</text>
<text x="84.8" y="76.4">RUN</text>
<text x="101.1" y="76.4">CAP</text>
<text x="108.2" y="77.8">11</text>
<text x="108.2" y="75.3">9</text>
<text x="80.9" y="80.4">1</text>
<text x="84.8" y="81.5">PLLIN/MODE</text>
<text x="101.9" y="78.9">VIN</text>
<text x="80.9" y="85.4">4</text>
<text x="84.8" y="86.6">SS</text>
<text x="98.3" y="89.1">SENSE</text>
<text x="108.2" y="88">10</text>
<text x="80.9" y="90.5">2</text>
<text x="84.8" y="91.6">FREQ</text>
<text x="108.2" y="95.6">12</text>
<text x="144.4" y="95.6">1</text>
<text x="151.4" y="95.6">2</text>
<text x="80.9" y="100.7">7</text>
<text x="84.8" y="101.8">PGOOD</text>
<text x="99.7" y="96.7">GATE</text>
<text x="101.3" y="101.8">VFB</text>
<text x="108.2" y="100.7">5</text>
<text x="79.3" y="105.8">TP</text>
<text x="84.8" y="106.9">PGND</text>
<text x="99.3" y="106.9">SGND</text>
<text x="102" y="104.3">ITH</text>
<text x="108.2" y="103.2">6</text>
<text x="108.2" y="105.8">3</text>
</g>
<g font-size="2" fill="#f0f">
<text x="127.3" y="29.4">DC in+ 2</text>
<text x="127.7" y="26.9">DC in- 1</text>
<text x="164.1" y="29.4">AC in 2</text>
<text x="164.1" y="26.9">AC in 1</text>
<text x="128.7" y="32">Earth 3</text>
</g>
<g font-size="2" fill="#800080">
<text x="65.9" y="46.4">See Note 1.1</text>
<text x="139.6" y="75">See Note 1.5</text>
<text x="140.8" y="89">See Note 1.1</text>
<text x="53.9" y="96">Fsw=350kHz (when grounded)</text>
<text x="142.1" y="99.1">See also Note 1.2</text>
<text x="172.6" y="133.4">See also Note 1.3</text>
<text x="196.7" y="139.8">See Note 1.4</text>
</g>
<g font-size="2" fill="#808080">
<text x="42.1" y="53.7">STPS15H100 STPS15H1</text>
<text x="64.8" y="53.7">00</text>
<text x="68.5" y="61">2 x UVZ1H222MHD o</text>
<text x="87.9" y="61">r UVR1J222MHD</text>
<text x="180.8" y="98.9">IHLP2020CZER3R3M11 IHLP2020CZER3R3M11</text>
<text x="124.5" y="107.9">STPS1</text>
<text x="130.8" y="107.9">5H100</text>
<text x="183.1" y="131">324K</text>
</g>
<g font-size="1.8" fill="#008080">
<text x="39.3" y="19.1">EARTH</text>
<text x="39.3" y="24.2">DC+</text>
<text x="39.3" y="31.8">DC-</text>
<text x="29.1" y="39.5">AC_IN2</text>
<text x="255.7" y="45.8">DC_OUT/2.1B</text>
<text x="30.4" y="62.3">AC_IN1</text>
<text x="24.1" y="76.3">PRE_OE/4.2B</text>
<text x="23.8" y="99.1">SYNC/2.1B</text>
<text x="258.3" y="96.6">PREG_OUT/3.1A</text>
<text x="65.9" y="118.2">SGND</text>
<text x="261.9" y="114.4">POUT-/3.4C</text>
<text x="119.3" y="141">SGND</text>
<text x="253.9" y="139.8">OUT+/3.1A</text>
<text x="253.9" y="157.5">SET_100%/4.3A</text>
</g>
<g font-size="1.8" fill="#800000">
<text x="71.7" y="52.4" transform="rotate(-90 71.7 52.4)">+</text>
<text x="79.3" y="52.4" transform="rotate(-90 79.3 52.4)">+</text>
<text x="173.3" y="103.2" transform="rotate(-90 173.3 103.2)">+</text>
<text x="239.3" y="103.2" transform="rotate(-90 239.3 103.2)">+</text>
</g>
</svg>
